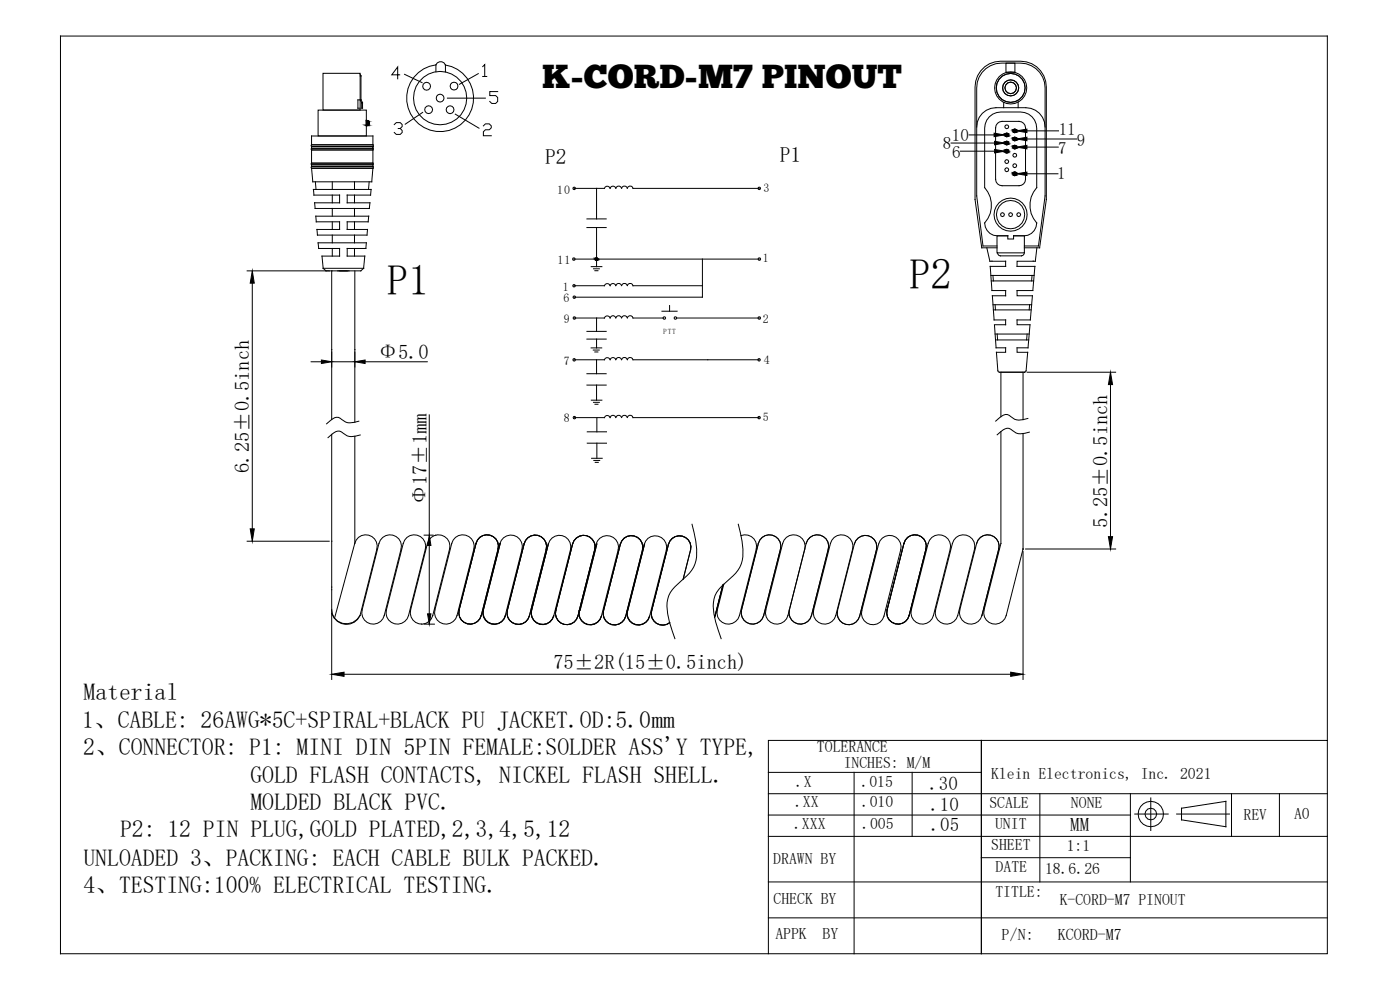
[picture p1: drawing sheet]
<svg xmlns="http://www.w3.org/2000/svg" width="297mm" height="210mm" viewBox="0 0 297 210" stroke-linecap="round" stroke-linejoin="round" font-family="sans-serif">
<g fill="none" stroke="#000" stroke-width=".21">
<path d="M68.5 15.6h7.9v7.8h-7.9zM76.4 15.8l.2 .3M76.4 16.1h.2M76.6 16.1v5a2.29 2.29 0 0 1 .3 1.9h-.2v-1.2l-.3-.6h-.5v1.8h.5M84.8 15.9h-1.7l1.3-1.7v2.5M85.8 15.8l3.7 1.7M92.5 13.8a7.1 7.1 0 0 0-5.2 10.8 7.1 7.1 0 0 0 12 .2 7.1 7.1 0 0 0-4.8-11M92.5 13.8v1.4M92.5 13.8a1.08 1.08 0 0 1 1-.7 1.08 1.08 0 0 1 1 .7M94.5 13.8v1.5M101.5 15.6l-4 2.3M102.4 14.1l.4-.4v2.5"/>
<path d="M102.4 16.2h.9M105.6 19.4h-1.7v.9h1.3l.4 .4v.8l-.4 .4h-.9l-.4-.4M213.4 13.4h1.9v1.9h-1.9zM66.1 35.3v.4M66.1 34.6v.4M66.1 30.7v.4M66.1 31.5v.3M66.1 35.7h13M66.1 30.7v-1.8h13v1.8M66.1 31.1v.4M66.1 31.8v2.8M66.1 35v.3"/>
<path d="M66.1 35.3h13M66.1 34.6h13M66.1 35h13M66.1 31.1h13M66.1 30.7h13M66.1 31.5h13M66.1 31.8h13M66.1 35.7l.3 2.9h12.5l.2-2.9M66.9 38.6l.1 1.6M67.5 23.4h10.2v5.5h-10.2zM70.5 38.6v1.6M75.2 38.6v1.6"/>
<path d="M77.7 25.5h.1zM77.7 25.5l.3 .1zM77.7 25.6h.4zM77.7 25.6l.4 .1zM77.7 25.7l.5 .1zM77.7 25.8h.6zM77.7 25.8l.6 .1zM77.7 25.9l.6 .2zM77.7 26.1l.6 .1zM77.7 26.2l.6 .1zM77.7 26.2h.6zM77.7 26.3l.6 .1z"/>
<path d="M77.7 26.3h.6zM77.7 26.4l.5 .1zM77.7 26.4h.6zM77.7 26.5h.4zM77.7 26.5h.5zM77.7 26.5l.4 .1zM77.7 26.6h.3zM77.7 26.6h.4zM77.7 26.6l.1 .1zM77.7 26.7h.1zM77.7 25.5a.58 .58 0 0 1 .6 .6 .58 .58 0 0 1-.6 .6M78.3 38.6l-.1 1.6"/>
<path d="M79.1 31.5v.3M79.1 30.7v.4M79.1 34.6v.4M79.1 35.3v.4M79.1 31.1v.4M79.1 31.8v2.8M79.1 35v.3M83.6 26.4l.5-.4h.8l.4 .4v.4l-.4 .5h-.4M84.9 27.3l.4 .4v.4l-.4 .4h-.8l-.5-.4M89.7 23.8l-3.7 2.5M94.9 20.8h8.1M96.6 24.2l5 3"/>
<path d="M102.6 26.7l.4-.4h.8l.4 .4v.4l-.4 .4h-.8l-.4 .5v.8h1.6M121.8 40h6.4a.63 .63 0 0 1 .6-.5 .63 .63 0 0 1 .6 .5M126.6 40v6.4M129.4 39.9a.64 .64 0 0 1 .6-.4 .64 .64 0 0 1 .7 .4 .63 .63 0 0 1 .6-.4 .63 .63 0 0 1 .6 .4 .63 .63 0 0 1 .6-.4 .63 .63 0 0 1 .6 .4 .63 .63 0 0 1 .6-.4 .63 .63 0 0 1 .6 .5h26.8M201.8 30.3h9.2M203.7 32.1h7.3M205.6 28.6h5.3M210.9 28.3l2.2 .3-2.2 .4zM211 31.7l2.2 .4-2.2 .3zM211 30l2.2 .3-2.2 .4zM211.6 26.2l.5-.3 .5-.1h3.6a1.38 1.38 0 0 1 1.4 1.3v10.9a1.35 1.35 0 0 1-1.4 1.4h-3.6a1.35 1.35 0 0 1-1.4-1.4v-10.9l.1-.5zM212.9 21.7v1.1"/>
<path d="M213.2 32.1l.7 .3h-.6zM213.2 32.1h.8l-.1 .3zM213.2 28.6l.7 .3h-.6zM213.2 28.6h.8l-.1 .3zM213.2 30.3l.7 .3h-.6zM213.2 30.3h.8l-.1 .3zM213.3 31.8l.7 .3h-.8zM213.3 31.8h.6l.1 .3zM213.3 32.4h.6zM213.3 28.3l.7 .3h-.8zM213.3 28.3h.6l.1 .3zM213.3 28.9h.6l-.3 .1z"/>
<path d="M213.3 30.1l.7 .2h-.8zM213.3 30.1h.6l.1 .2zM213.3 30.6h.6l-.3 .2zM213.3 31.8l.3-.1 .3 .1zM213.3 28.3l.3-.1 .3 .1zM213.3 30.1l.3-.2 .3 .2zM214.9 27.8l.7 .2h-.6zM214.9 27.8h.8l-.1 .2zM214.9 29.5l.7 .3h-.6zM214.9 29.5h.8l-.1 .3zM214.9 31.2l.7 .3h-.6zM214.9 31.2h.8l-.1 .3z"/>
<path d="M214.9 36.9l.7 .3h-.6zM214.9 36.9h.8l-.1 .3zM215 36.6l.7 .3h-.8zM215 36.6h.6l.1 .3zM215 37.2h.6l-.3 .1zM215 36.6l.3-.1 .3 .1zM215 27.5l.7 .3h-.8zM215 27.5h.6l.1 .3zM215 28h.6l-.3 .2zM215 29.2l.7 .3h-.8zM215 29.2h.6l.1 .3zM215 29.8h.6l-.3 .1z"/>
<path d="M215 30.9l.7 .3h-.8zM215 30.9h.6l.1 .3zM215 31.5h.6l-.3 .1zM215 30.9l.3-.1 .3 .1v.6l-.3 .1-.3-.1-.1-.3zM215 29.2l.3-.1 .3 .1v.6l-.3 .1-.3-.1-.1-.3zM215 27.5l.3-.1 .3 .1v.5l-.3 .2-.3-.2-.1-.2zM215 27.5l.3-.1 .3 .1zM215 29.2l.3-.1 .3 .1zM215 30.9l.3-.1 .3 .1zM215.7 27.8l2.2-.4v.7zM215.7 29.5l2.2-.4v.8zM215.7 31.2l2.2-.4v.8z"/>
<path d="M215.7 36.9l2.2-.4v.7zM216 21.6v1.2M217.9 27.8h6.7M217.9 29.5h10.5M217.9 31.2h6.6M217.9 36.9h6.5M221.7 26.9a4.1 4.1 0 0 0-4.1-4.1h-6.3a4.1 4.1 0 0 0-4.1 4.1M53.5 57.5l.4 2.6h-.8zM66.7 43h5.3v-1.6h-5.4l-.1-1.2h12.2l-.1 1.2h-4.9v1.6h4.8l-.1 1.2M66.7 43l.2 1.2h11.5M67 45.9h11.2l-.1 1.2h-4.4v1.6h4.3l-.1 1.2h-10.6l-.1-1.2h4.8v-1.6h-4.9zM67.6 52.7h4.4v1.6h-3.7l.3 2.6"/>
<path d="M67.6 52.7l-.1-1.2h10.2l-.1 1.2h-3.9v1.6h3.7l-.3 2.6M68.6 56.9h8.5M68.6 56.9l.6 .6M70.4 57.5v31.5M70.5 41.4v1.6M70.5 44.2v1.7M70.5 47.1v1.6M70.5 49.9v1.6M70.5 52.7v1.6M75.2 41.4v1.6M75.2 44.2v1.7M75.2 47.1v1.6"/>
<path d="M75.2 49.9v1.6M75.2 52.7v1.6M75.3 57.5v32.1M77.1 56.9l-.6 .6h-24.1M121.7 55h4.6M124.5 48.3h4.1M124.5 46.4h4.1M125.4 56.6h2.3M125.9 57h1.3M126.2 57.4h.7M126.3 55l.5 .2h-.5zM126.3 55h.5v.2z"/>
<path d="M126.3 54.8l.5 .2h-.5zM126.3 54.8h.5v.2zM126.3 55.2h.5zM126.3 54.8h.5zM126.6 48.3v6.4M126.6 55.3v1.3M126.8 55h34.3M149 55v8h-27.2M209.4 52.6l.6 2.8h3.3v1.1h-3.2l.3 5.1h2.9v1.1h-2.8l.4 5.2h2.4v1h-2.3l.3 4.9h2v.9h-1.9l.3 3.9 .3 .4h5.4M210.2 58.4h9.2M210.3 59.6h9M210.4 55.4h.1"/>
<path d="M210.7 58.4v1.2M211.5 52.2h-3l-1.3-10.6v-23a5.2 5.2 0 0 1 5.2-5.2h4.1a5.2 5.2 0 0 1 5.2 5.2v23l-1.4 10.6h-3M211.5 52.6h-3.2l-1.4-10.3v-23.9a5.5 5.5 0 0 1 5.4-5.4h4.2a5.4 5.4 0 0 1 5.5 5.4v23.9l-1.4 10.3h-3.3M211.6 53.6l.3 .6 .3 .1h4.5l.3-.1 .3-.6M213.8 50h-2.3v3.6h5.8v-3.6h-2.3M213.8 50v.7h1.2v-.7M215 50h2.2a2.71 2.71 0 0 0 2.7-2.7 5.6 5.6 0 0 1 0-7.5v-12.6a3.4 3.4 0 0 0-3.4-3.4h-4.2a3.4 3.4 0 0 0-3.4 3.4v12.6a5.6 5.6 0 0 1 0 7.5 2.75 2.75 0 0 0 2.7 2.7h2.2M219 58.4l-.2 1.2M219.2 55.4h.1M220 52.6l-.4 2.8h-3.8v1.1h3.8l-.5 5.1h-3.3v1.1h3.2l-.4 5.2h-2.8v1h2.7l-.4 4.9h-2.3v.9h2.2l-.3 3.9-.4 .4M53.5 60.1v52.1M66 76.7h2.2"/>
<path d="M68.2 76.4l2.2 .3-2.2 .4zM70.4 76.7h4.9M70.4 74.2h.1M75.3 74.2h.1M75.3 76.7l2.2-.3v.7zM77.5 76.7h13.1M121.7 67.3h.3v.4h-.3zM121.8 60.6h6.4a.63 .63 0 0 1 .6-.4 .63 .63 0 0 1 .6 .4M121.8 76.3h6.4a.63 .63 0 0 1 .6-.4 .63 .63 0 0 1 .6 .4M121.8 67.5h6.4a.63 .63 0 0 1 .6-.5 .63 .63 0 0 1 .6 .5M124.5 71.9h4.1M124.5 70.3h4.1"/>
<path d="M124.5 79.3h4.1M125.4 73.8h2.2M125.9 74.3h1.2M126.2 74.7h.6M126.6 67.5v2.8M126.6 71.9v1.9M126.6 76.3v3M129.4 76.3a.63 .63 0 0 1 .6-.5 .63 .63 0 0 1 .6 .5 .64 .64 0 0 1 .7-.5 .64 .64 0 0 1 .6 .5 .62 .62 0 0 1 .6-.5 .62 .62 0 0 1 .6 .5 .62 .62 0 0 1 .6-.5 .62 .62 0 0 1 .6 .5h26.7M129.4 60.6a.64 .64 0 0 1 .6-.5 .64 .64 0 0 1 .7 .5M129.4 67.4a.64 .64 0 0 1 .6-.4 .64 .64 0 0 1 .7 .4M130.6 60.6a.64 .64 0 0 1 .7-.5 .64 .64 0 0 1 .6 .5 .63 .63 0 0 1 .6-.5 .63 .63 0 0 1 .6 .5 .63 .63 0 0 1 .6-.5 .63 .63 0 0 1 .6 .5h14.7M130.6 67.4a.64 .64 0 0 1 .7-.4 .64 .64 0 0 1 .6 .4 .63 .63 0 0 1 .6-.4 .63 .63 0 0 1 .6 .4 .63 .63 0 0 1 .6-.4 .63 .63 0 0 1 .6 .5h6.4"/>
<path d="M140.4 66h3.3M142.1 64.8v1.2M143.5 67.5h17.6M210.7 64.6h8.2M210.7 65.7h8.1M211.1 64.6l.1 1.1M211.1 70.9h7.2M211.2 72.1h7M211.6 70.9v1.2M212.3 79v9.4M217 79v10M217.9 70.9l-.1 1.2"/>
<path d="M217.9 79h18.8M218.4 64.6l-.1 1.1M235.6 79l.4 2.6h-.8zM70.4 92.2v51.9M75.3 92.6v22.6M76.1 89.4a3.3 3.3 0 0 1-3.6-.4 1.54 1.54 0 0 0-2.4 .2l-.8 .7M76.4 92.3a3.3 3.3 0 0 1-3.9-.7 1.56 1.56 0 0 0-2 .5l-.9 .7M91.1 88v25.5M121.9 88.6h6.3a.63 .63 0 0 1 .6-.5 .63 .63 0 0 1 .6 .5M124.5 81.7h4.1M124.6 94h4.1M124.6 91.6h4.1"/>
<path d="M125.5 84.9h2.2M125.5 97.2h2.3M125.9 85.4h1.3M126 97.7h1.2M126.2 85.8h.7M126.3 98.1h.6M126.6 81.7v3.2M126.6 88.6v3M126.6 94v3.2M129.4 88.6a.63 .63 0 0 1 .6-.5 .63 .63 0 0 1 .6 .5 .64 .64 0 0 1 .7-.5 .64 .64 0 0 1 .6 .5 .63 .63 0 0 1 .6-.5 .63 .63 0 0 1 .6 .5 .62 .62 0 0 1 .6-.5 .62 .62 0 0 1 .6 .5h26.7M212.3 91.6v23.7l-3.5 14.1a2.42 2.42 0 0 0 1.7 2.9 2.42 2.42 0 0 0 3-1.7l3.5-14.1M217 92v24.5"/>
<path d="M218.1 88.8a3.2 3.2 0 0 1-4-.7 1.54 1.54 0 0 0-2 .5l-.9 .7M218.4 91.7a3.3 3.3 0 0 1-3.6-.4 1.54 1.54 0 0 0-2.4 .2l-.8 .7M235.6 81.6v32.2M52.4 114.8h17.4M53.1 112.2h.8l-.4 2.6zM70.4 114.8h.1M81.2 114a2.42 2.42 0 0 1 2.8-.2 2.42 2.42 0 0 1 1.1 2.7l-3.6 14.1a2.42 2.42 0 0 1-2.9 1.7 2.42 2.42 0 0 1-1.8-2.9l3.6-14.1 .3-.7zM86.3 114a2.43 2.43 0 0 1 2.9-.2 2.43 2.43 0 0 1 1 2.7l-3.5 14.1a2.42 2.42 0 0 1-3 1.7 2.42 2.42 0 0 1-1.7-2.9l3.5-14.1 .3-.7zM90 113.5h1.9M91.1 115.7v14.5M91.1 113.5l.3 2.2h-.7zM91.5 114a2.42 2.42 0 0 1 2.8-.2 2.42 2.42 0 0 1 1.1 2.7l-3.6 14.1a2.42 2.42 0 0 1-2.9 1.7 2.42 2.42 0 0 1-1.8-2.9l3.6-14.1 .3-.7z"/>
<path d="M92.4 113.5h.1M96.6 114a2.43 2.43 0 0 1 2.9-.2 2.43 2.43 0 0 1 1 2.7l-3.5 14.1a2.42 2.42 0 0 1-3 1.7 2.42 2.42 0 0 1-1.7-2.9l3.5-14.1 .3-.7zM101.8 114a2.42 2.42 0 0 1 2.8-.2 2.42 2.42 0 0 1 1.1 2.7l-3.6 14.1a2.42 2.42 0 0 1-2.9 1.7 2.42 2.42 0 0 1-1.8-2.9l3.6-14.1 .3-.7zM106.1 115.3l-3.5 14.1a2.42 2.42 0 0 0 1.7 2.9 2.42 2.42 0 0 0 2.9-1.7M106.8 114.1a2.42 2.42 0 0 1 2.9-.2 2.42 2.42 0 0 1 1 2.6l-3.5 14.1a2.42 2.42 0 0 1-3 1.8 2.42 2.42 0 0 1-1.7-3l3.6-14.1 .3-.7zM112 114.1a2.42 2.42 0 0 1 2.8-.2 2.42 2.42 0 0 1 1.1 2.6l-3.6 14.1a2.41 2.41 0 0 1-2.9 1.8 2.41 2.41 0 0 1-1.8-3l3.6-14.1 .3-.7zM116.3 115.3l-3.5 14.1a2.42 2.42 0 0 0 1.7 3 2.42 2.42 0 0 0 3-1.8M117.1 114.1a2.42 2.42 0 0 1 2.9-.2 2.42 2.42 0 0 1 1 2.7l-3.5 14.1a2.42 2.42 0 0 1-3 1.8 2.42 2.42 0 0 1-1.7-3l3.5-14.1 .3-.7zM126.2 116.6a2.42 2.42 0 0 0-1.8-3 2.42 2.42 0 0 0-2.9 1.8l-3.6 14.1a2.42 2.42 0 0 0 1.8 3 2.42 2.42 0 0 0 2.9-1.8l3.9-15.3a2.42 2.42 0 0 1 2.9-1.7 2.42 2.42 0 0 1 1.7 2.9l-3.5 14.1a2.42 2.42 0 0 1-3 1.8 2.42 2.42 0 0 1-1.7-3M126.6 115.4l-3.5 14.1M132.4 114.2a2.43 2.43 0 0 1 2.8-.2 2.43 2.43 0 0 1 1.1 2.6l-3.6 14.1a2.42 2.42 0 0 1-2.9 1.8 2.42 2.42 0 0 1-1.8-3l3.6-14.1 .3-.6zM136.7 115.4l-3.5 14.1"/>
<path d="M137.5 114.2a2.43 2.43 0 0 1 2.8-.2 2.43 2.43 0 0 1 1.1 2.7l-3.6 14.1a2.42 2.42 0 0 1-2.9 1.7 2.42 2.42 0 0 1-1.8-2.9l3.6-14.1 .3-.7zM146.8 111.2a18.8 18.8 0 0 1 .9 7.7 7.6 7.6 0 0 1-3.3 4.4 6.2 6.2 0 0 0-2.8 6.9l.4 1.7 1.2 3.6M156.6 111.2a18.8 18.8 0 0 1 .9 7.7 7.6 7.6 0 0 1-3.3 4.4 6.2 6.2 0 0 0-2.7 6.9l.3 1.7 1.2 3.6M157.2 113.6a2.43 2.43 0 0 1 3.2 2.9l-3.5 14.1a2.42 2.42 0 0 1-3 1.7 2.42 2.42 0 0 1-1.7-2.9l1.4-5.5M161.7 114a2.42 2.42 0 0 1 2.8-.2 2.42 2.42 0 0 1 1.1 2.7l-3.6 14.1a2.42 2.42 0 0 1-2.9 1.7 2.42 2.42 0 0 1-1.8-2.9l3.6-14.1 .3-.7zM170.7 116.5a2.42 2.42 0 0 0-1.7-3 2.42 2.42 0 0 0-3 1.8l-3.5 14.1a2.42 2.42 0 0 0 1.7 2.9 2.42 2.42 0 0 0 3-1.7l3.8-15.3a2.42 2.42 0 0 1 3-1.8 2.42 2.42 0 0 1 1.7 3l-3.5 14.1a2.42 2.42 0 0 1-3 1.7 2.42 2.42 0 0 1-1.7-2.9M177 114a2.43 2.43 0 0 1 2.8-.2 2.43 2.43 0 0 1 1.1 2.7l-3.6 14.1a2.42 2.42 0 0 1-2.9 1.7 2.42 2.42 0 0 1-1.8-2.9l3.6-14.1 .3-.7zM182.1 114.1a2.42 2.42 0 0 1 2.8-.1 2.42 2.42 0 0 1 1 2.6l-3.5 14.1a2.42 2.42 0 0 1-3 1.8 2.42 2.42 0 0 1-1.7-3l3.6-14.1 .2-.7zM187.2 114.1a2.42 2.42 0 0 1 2.8-.1 2.42 2.42 0 0 1 1.1 2.6l-3.6 14.1a2.42 2.42 0 0 1-2.9 1.8 2.42 2.42 0 0 1-1.8-3l3.6-14.1 .3-.7zM192.6 114a2.42 2.42 0 0 1 2.8-.2 2.42 2.42 0 0 1 1 2.7l-3.5 14.1a2.41 2.41 0 0 1-3 1.7 2.41 2.41 0 0 1-1.7-2.9l3.6-14.1 .3-.7zM197.7 114a2.43 2.43 0 0 1 2.8-.2 2.43 2.43 0 0 1 1.1 2.7l-3.6 14.1a2.42 2.42 0 0 1-2.9 1.7 2.42 2.42 0 0 1-1.8-2.9l3.6-14.1 .3-.7zM202.8 114a2.43 2.43 0 0 1 2.9-.2 2.43 2.43 0 0 1 1 2.7l-3.5 14.1a2.42 2.42 0 0 1-3 1.7 2.42 2.42 0 0 1-1.7-2.9l3.6-14.1 .3-.7z"/>
<path d="M208 114a2.42 2.42 0 0 1 2.8-.2 2.42 2.42 0 0 1 1.1 2.7l-3.6 14.1a2.42 2.42 0 0 1-2.9 1.7 2.42 2.42 0 0 1-1.8-2.9l3.6-14.1 .3-.7zM217 117v27.1M217.1 116.5h-.1M217.6 116.5h19.1M235.2 113.8h.8l-.4 2.7zM70.4 129.3a3.1 3.1 0 0 0 2.5 3.1 3.1 3.1 0 0 0 3.5-1.8M70.4 130.1a3.3 3.3 0 0 0 2.8 2.2 3.3 3.3 0 0 0 3.2-1.7M70.4 124.5h.1M76.4 130.6l3.6-14.1a2.42 2.42 0 0 0-1.8-3 2.42 2.42 0 0 0-2.9 1.8l-4.3 15.9M89.5 132.4h.1M90 132.4h2.2M90.7 130.2h.7l-.3 2.2z"/>
<path d="M122.9 129.5a2.42 2.42 0 0 0 1.7 3 2.42 2.42 0 0 0 3-1.8M133.1 129.5a2.42 2.42 0 0 0 1.7 3 2.42 2.42 0 0 0 3-1.8M144.9 122.9l1.6-6.2a2.42 2.42 0 0 0-1.8-3 2.42 2.42 0 0 0-2.9 1.8l-3.6 14.1a2.42 2.42 0 0 0 1.1 2.6 2.42 2.42 0 0 0 2.8-.1M153.4 124.1l-1.8 6.8M70.4 143l2.6-.4v.9zM73 143h141.4M163 157.1h118.6v45.2h-118.6zM208.2 157.1v45.2M214.4 142.6l2.6 .4-2.6 .5zM217 143h.1M281.6 157.1v-149.4h-268.8v194.6h150.2M163 163.8h45.2"/>
<path d="M163 177.4h118.6M163 172.9h76.8M163 168.4h118.6M181.2 163.8v38.5M193.5 163.8v13.6M220.6 168.4v18.7M239.8 168.4v18.7M240.7 172.7h7.1M244.1 169.3v6.9M249.6 172.7h11.2M250.7 171.5l9.4-1.5v5.4l-9.4-1.5zM261.3 168.4v9"/>
<path d="M271.4 168.4v9M163 187.1h118.6M163 194.7h118.6M208.2 182h31.6"/>
<circle cx="90.5" cy="18.3" r=".83"/>
<circle cx="96.3" cy="18.3" r=".83"/>
<circle cx="214.4" cy="18.7" r="3.1"/>
<circle cx="214.4" cy="18.6" r="1.7"/>
<circle cx="214.4" cy="18.6" r="1.71"/>
<circle cx="214.4" cy="18.6" r="1.23"/>
<circle cx="214.4" cy="18.6" r="3.4"/>
<circle cx="214.4" cy="18.6" r="3.1"/>
<circle cx="90.9" cy="23.3" r=".83"/>
<circle cx="93.4" cy="20.8" r="5.7"/>
<circle cx="93.4" cy="20.8" r=".83"/>
<circle cx="95.5" cy="23.3" r=".82"/>
<circle cx="121.8" cy="40" r=".27"/>
<circle cx="161.1" cy="40" r=".27"/>
<circle cx="213.6" cy="32.1" r=".41"/>
<circle cx="213.6" cy="36" r=".41"/>
<circle cx="213.6" cy="34.3" r=".41"/>
<circle cx="213.6" cy="26.9" r=".41"/>
<circle cx="213.6" cy="28.6" r=".41"/>
<circle cx="213.6" cy="30.3" r=".41"/>
<circle cx="215.3" cy="35.1" r=".41"/>
<circle cx="215.3" cy="36.9" r=".41"/>
<circle cx="215.3" cy="32.9" r=".41"/>
<circle cx="121.7" cy="55" r=".27"/>
<circle cx="126.6" cy="55" r=".29"/>
<circle cx="161.1" cy="55" r=".27"/>
<circle cx="212.7" cy="45.5" r=".41"/>
<circle cx="214.4" cy="45.5" r=".41"/>
<circle cx="214.4" cy="45.5" r="3"/>
<circle cx="214.4" cy="45.5" r="3.5"/>
<circle cx="216.1" cy="45.5" r=".41"/>
<circle cx="121.8" cy="60.6" r=".27"/>
<circle cx="121.8" cy="76.3" r=".27"/>
<circle cx="121.8" cy="63" r=".27"/>
<circle cx="140.9" cy="67.5" r=".27"/>
<circle cx="143.3" cy="67.5" r=".27"/>
<circle cx="161" cy="76.3" r=".27"/>
<circle cx="161.1" cy="67.5" r=".27"/>
<circle cx="121.9" cy="88.6" r=".27"/>
<circle cx="161" cy="88.6" r=".27"/>
<circle cx="244.1" cy="172.7" r="2.69"/>
<circle cx="244.1" cy="172.7" r="1.24"/>
</g>
<g fill="#000">
<path d="M77.7 25.5h.1zM77.7 25.5l.3 .1zM77.7 25.6h.4zM77.7 25.6l.4 .1zM77.7 25.7l.5 .1zM77.7 25.8h.6zM77.7 25.8l.6 .1zM77.7 25.9l.6 .2zM77.7 26.1l.6 .1zM77.7 26.2l.6 .1zM77.7 26.2h.6zM77.7 26.3l.6 .1z"/>
<path d="M77.7 26.3h.6zM77.7 26.4l.5 .1zM77.7 26.4h.6zM77.7 26.5h.4zM77.7 26.5h.5zM77.7 26.5l.4 .1zM77.7 26.6h.3zM77.7 26.6h.4zM77.7 26.6l.1 .1zM77.7 26.7h.1zM210.9 28.3l2.2 .3-2.2 .4zM211 31.7l2.2 .4-2.2 .3z"/>
<path d="M211 30l2.2 .3-2.2 .4zM213.3 31.8l.7 .3h-.8zM213.2 32.1h.8l-.1 .3zM213.3 28.3l.7 .3h-.8zM213.2 28.6h.8l-.1 .3zM213.3 30.1l.7 .2h-.8zM213.2 30.3h.8l-.1 .3zM213.3 31.8l.3-.1 .3 .1zM213.3 31.8h.6l.1 .3zM213.2 32.1l.7 .3h-.6zM213.3 32.4h.6zM213.3 28.3l.3-.1 .3 .1z"/>
<path d="M213.3 28.3h.6l.1 .3zM213.2 28.6l.7 .3h-.6zM213.3 28.9h.6l-.3 .1zM213.3 30.1l.3-.2 .3 .2zM213.3 30.1h.6l.1 .2zM213.2 30.3l.7 .3h-.6zM213.3 30.6h.6l-.3 .2zM215 27.5l.7 .3h-.8zM214.9 27.8h.8l-.1 .2zM215 29.2l.7 .3h-.8zM214.9 29.5h.8l-.1 .3zM215 30.9l.7 .3h-.8z"/>
<path d="M214.9 31.2h.8l-.1 .3zM215 36.6l.7 .3h-.8zM214.9 36.9h.8l-.1 .3zM215 36.6l.3-.1 .3 .1zM215 36.6h.6l.1 .3zM214.9 36.9l.7 .3h-.6zM215 37.2h.6l-.3 .1zM215 27.5l.3-.1 .3 .1zM215 27.5h.6l.1 .3zM214.9 27.8l.7 .2h-.6zM215 28h.6l-.3 .2zM215 29.2l.3-.1 .3 .1z"/>
<path d="M215 29.2h.6l.1 .3zM214.9 29.5l.7 .3h-.6zM215 29.8h.6l-.3 .1zM215 30.9l.3-.1 .3 .1zM215 30.9h.6l.1 .3zM214.9 31.2l.7 .3h-.6zM215 31.5h.6l-.3 .1zM215.7 27.8l2.2-.4v.7zM215.7 29.5l2.2-.4v.8zM215.7 31.2l2.2-.4v.8zM215.7 36.9l2.2-.4v.7zM126.3 54.8l.5 .2h-.5z"/>
<path d="M126.3 55h.5v.2zM126.3 54.8h.5zM126.3 54.8h.5v.2zM126.3 55l.5 .2h-.5zM126.3 55.2h.5zM53.5 57.5l.4 2.6h-.8zM68.2 76.4l2.2 .3-2.2 .4zM75.3 76.7l2.2-.3v.7zM235.6 79l.4 2.6h-.8zM53.1 112.2h.8l-.4 2.6zM91.1 113.5l.3 2.2h-.7zM235.2 113.8h.8l-.4 2.7z"/>
<path d="M90.7 130.2h.7l-.3 2.2zM70.4 143l2.6-.4v.9zM214.4 142.6l2.6 .4-2.6 .5z"/>
</g>
<g font-size="9.1">
<text x="82.1" y="62.6">P1</text>
<text x="192.9" y="61.4">P2</text>
</g>
<text font-size="7.1" x="115" y="18.6">K-CORD-M7 PINOUT</text>
<g font-size="5">
<text x="17.7" y="148.5">Material</text>
<text x="17.4" y="154.4">1、CABLE: 26AWG*5C+SPIRAL+BLACK PU JACKET.OD:5.0mm</text>
<text x="17.7" y="160.2">2、CONNECTOR: P1: MINI DIN 5PIN FEMALE:SOLDER ASS'Y TYPE,</text>
<text x="53.1" y="166">GOLD FLASH CONTACTS, NICKEL FLASH SHELL.</text>
<text x="53.1" y="171.8">MOLDED BLACK PVC.</text>
<text x="25.5" y="177.7">P2: 12 PIN PLUG,GOLD PLATED,2,3,4,5,12</text>
<text x="17.7" y="183.7">UNLOADED 3、PACKING: EACH CABLE BULK PACKED.</text>
<text x="17.7" y="189.5">4、TESTING:100% ELECTRICAL TESTING.</text>
</g>
<g font-size="4.5">
<text x="115.7" y="34.7">P2</text>
<text x="165.4" y="34.3">P1</text>
</g>
<g font-size="4.3">
<text x="80.2" y="76.2">Φ5.0</text>
<text x="52.9" y="100.3" transform="rotate(-90 52.9 100.3)">6.25±0.5inch</text>
<text x="90.6" y="107.2" transform="rotate(-90 90.6 107.2)">Φ17±1mm</text>
<text x="235" y="111.9" transform="rotate(-90 235 111.9)">5.25±0.5inch</text>
<text x="117.4" y="141.9">75±2R(15±0.5inch)</text>
</g>
<g font-size="4">
<text x="197.2" y="167.6">.30</text>
<text x="197.4" y="172">.10</text>
<text x="197.5" y="176.4">.05</text>
<text x="227.1" y="176.2">MM</text>
</g>
<g font-size="3.6">
<text x="201.9" y="29.9">10</text>
<text x="224.6" y="28.7">11</text>
<text x="200" y="31.6">8</text>
<text x="202" y="33.5">6</text>
<text x="224.5" y="32.7">7</text>
<text x="228.4" y="30.9">9</text>
<text x="224.3" y="38">1</text>
</g>
<g font-size="3.4">
<text x="212.5" y="199.4">P/N:</text>
<text x="224.5" y="199.4">KCORD-M7</text>
</g>
<g font-size="3.3">
<text x="173.3" y="159.6">TOLERANCE</text>
<text x="168.9" y="167">.X</text>
<text x="179" y="163">INCHES: M/M</text>
<text x="182.8" y="167">.015</text>
<text x="210.3" y="165.2">Klein Electronics, Inc. 2021</text>
<text x="168.7" y="171.3">.XX</text>
<text x="182.9" y="171.2">.010</text>
<text x="209.9" y="171.3">SCALE</text>
<text x="227.2" y="171.4">NONE</text>
<text x="263.8" y="173.9">REV</text>
<text x="274.5" y="173.7">A0</text>
<text x="168.5" y="175.9">.XXX</text>
<text x="182.9" y="176">.005</text>
<text x="211.1" y="175.8">UNIT</text>
<text x="164" y="183.2">DRAWN BY</text>
<text x="210.3" y="180.2">SHEET</text>
<text x="211.2" y="185.1">DATE</text>
<text x="221.7" y="185.4">18.6.26</text>
<text x="226.3" y="180.5">1:1</text>
<text x="164.1" y="191.8">CHECK BY</text>
<text x="211.2" y="190.3">TITLE:</text>
<text x="224.8" y="192.1">K-CORD-M7 PINOUT</text>
<text x="164.5" y="199.2">APPK</text>
<text x="174.5" y="199.2">BY</text>
</g>
<g font-size="2.5">
<text x="118.2" y="41.2">10</text>
<text x="162" y="40.7">3</text>
<text x="118.3" y="56">11</text>
<text x="161.9" y="55.7">1</text>
<text x="119.4" y="61.6">1</text>
<text x="119.6" y="64.1">6</text>
<text x="119.6" y="68.6">9</text>
<text x="161.9" y="68.5">2</text>
<text x="119.6" y="77.4">7</text>
<text x="162" y="77.1">4</text>
<text x="119.6" y="89.6">8</text>
<text x="161.9" y="89.3">5</text>
</g>
<text font-size="1.6" x="140.7" y="70.8">PTT</text>
</svg>
